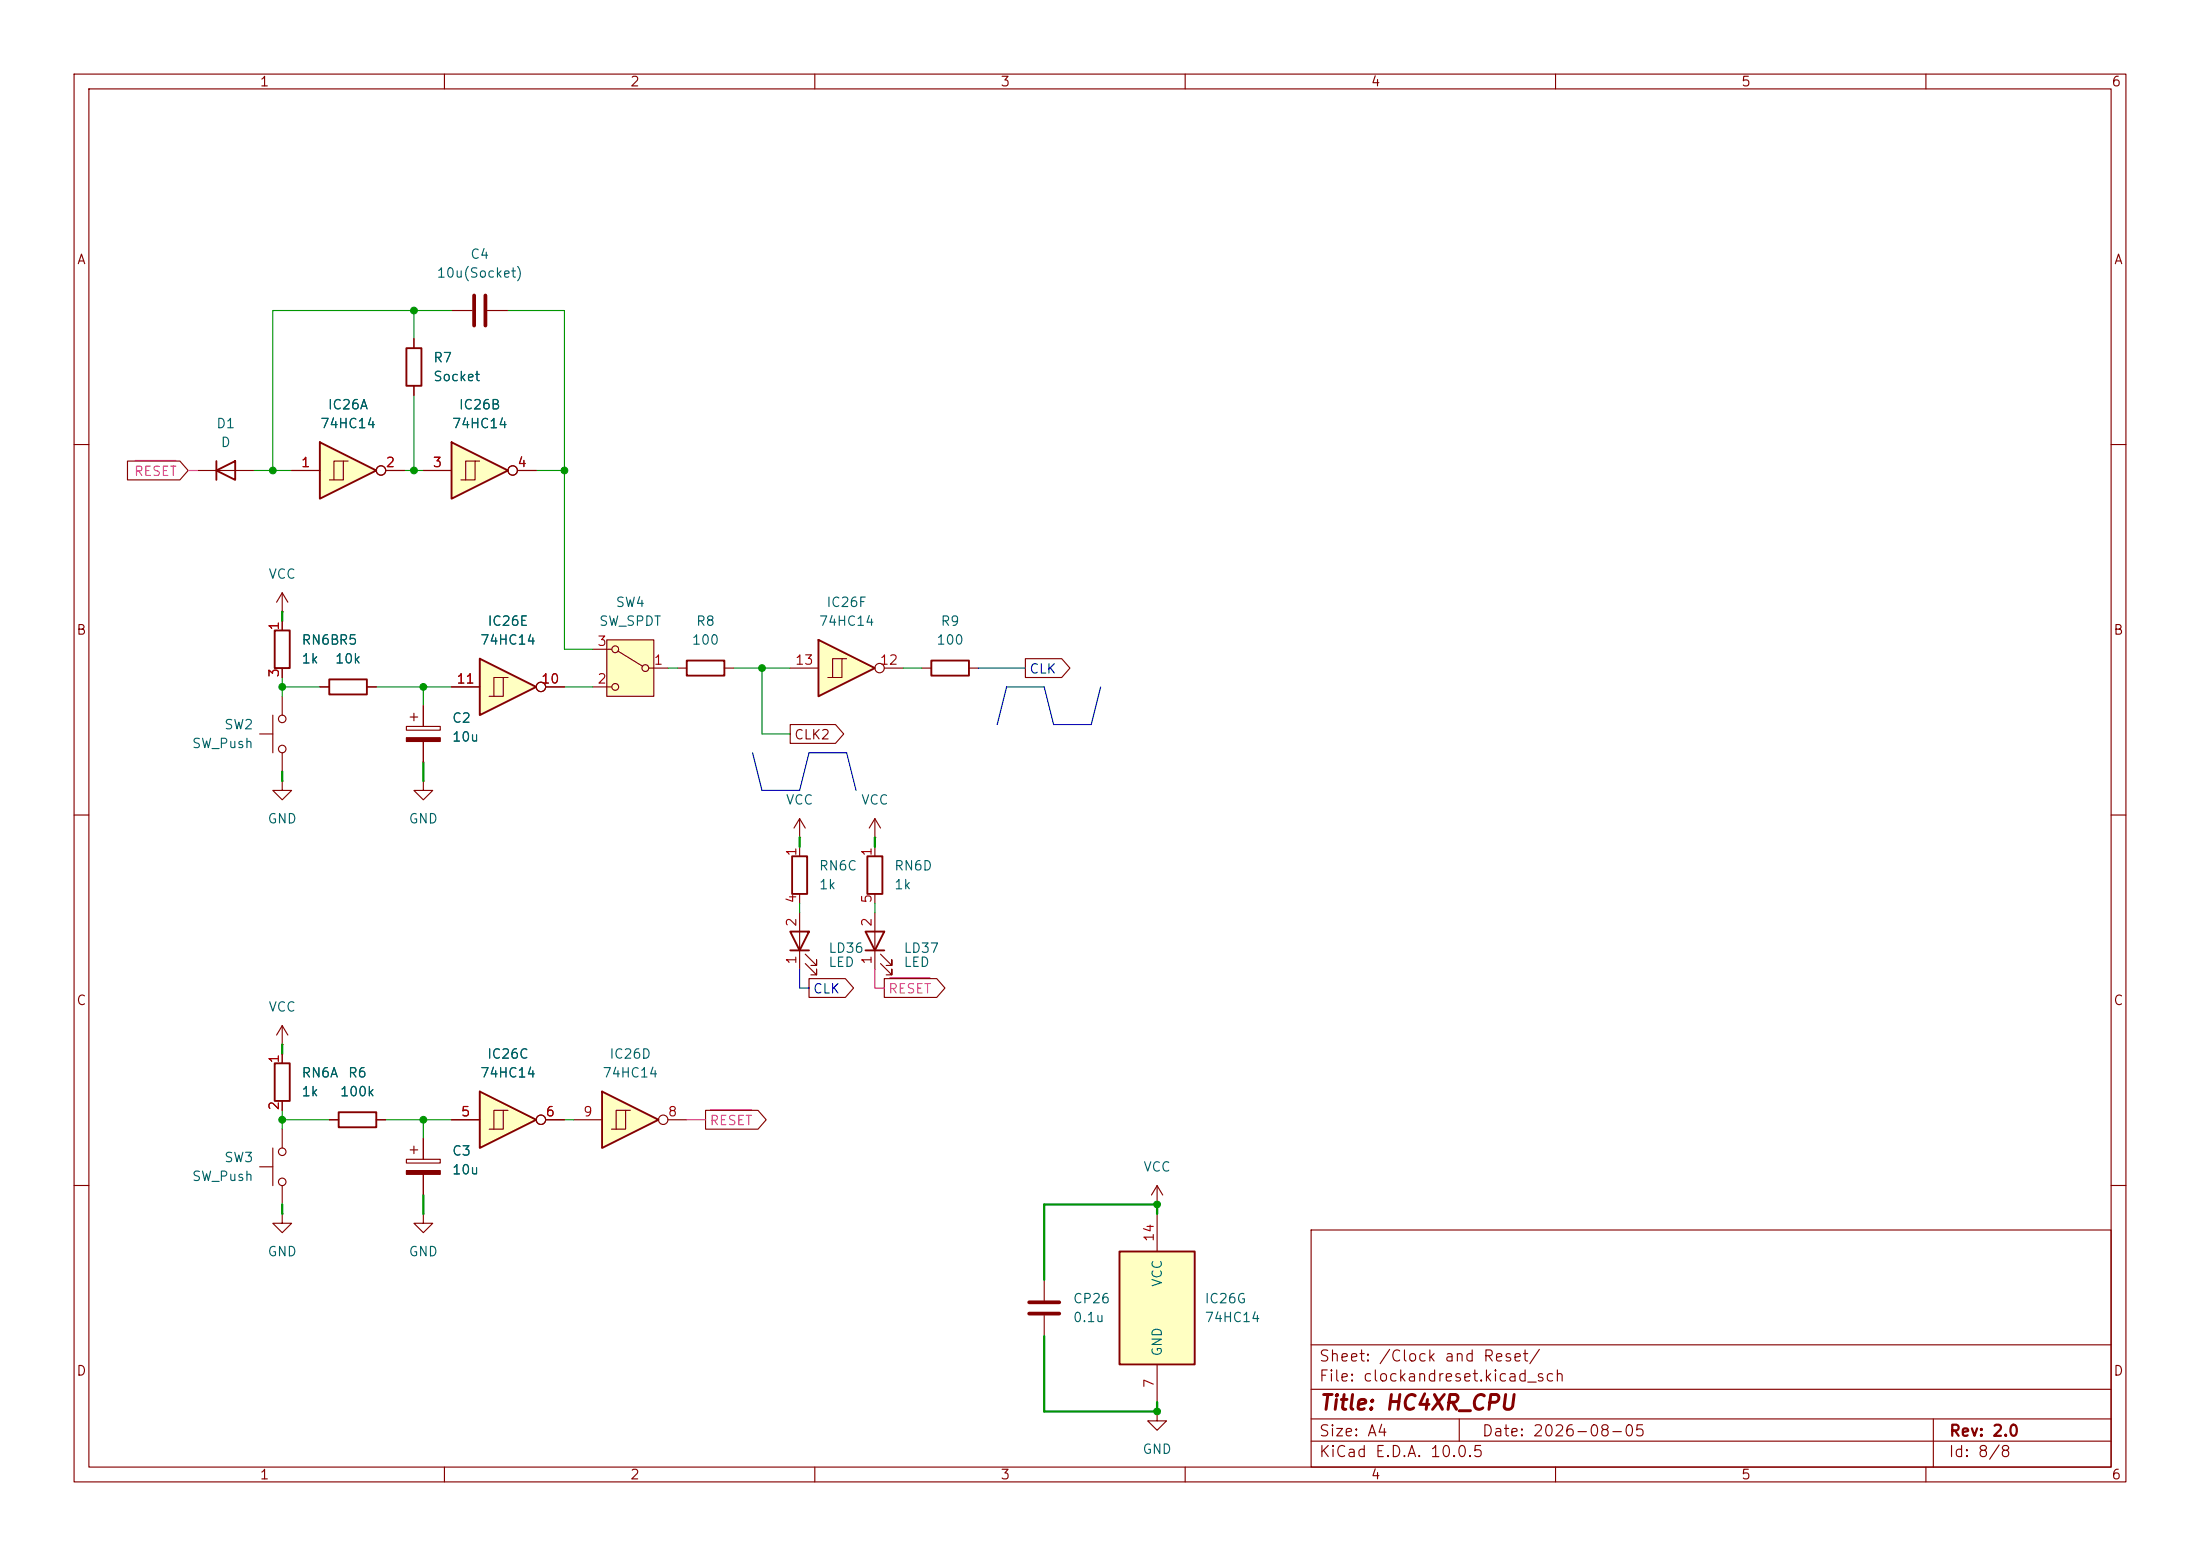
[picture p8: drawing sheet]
<svg xmlns="http://www.w3.org/2000/svg" width="297mm" height="210mm" viewBox="0 0 297 210" stroke-linecap="round" stroke-linejoin="round" font-family="sans-serif">
<g fill="none" stroke="#840000" stroke-width=".15">
<path d="M10 10h277v190h-277zM12 12h273v186h-273zM60 10v2M110 10v2M160 10v2M210 10v2M260 10v2M10 60h2M285 60h2M38.1 82.6h.1M38.1 80l-.8 1.3M38.1 80l.8 1.3"/>
<path d="M38.1 80v2.6M10 110h2M285 110h2M10 160h2M177 166h108v32h-108zM285 160h2M60 198v2M110 198v2M160 198v2M177 194.5h108M177 191.5h108M177 187.5h108"/>
<path d="M177 181.5h108M197 191.5v3M210 198v2M260 198v2M261 191.5v6.5"/>
</g>
<path d="M43.2 59.7l7.6 3.8-7.6 3.8z" fill="#ffffc2"/>
<path d="M43.2 59.7l7.6 3.8-7.6 3.8z" fill="none" stroke="#840000" stroke-width=".25"/>
<g fill="none" stroke="#840000" stroke-width=".15">
<path d="M39.4 63.5h3.8M46.4 62.2h-1.3v2.6M47 62.2h-.6v2.6h-2M52.1 63.5h2.5M57.1 105.4v1.3h1.3l-1.3 1.3-1.2-1.3h1.2M57.1 105.4h.1M54.9 156.5h4.5v.5h-4.5zM55.4 155.2h1M55.9 154.7v1M57.1 153.7v2.8M57.1 158.5v2.8"/>
<circle cx="51.4" cy="63.5" r=".63"/>
</g>
<path d="M54.9 158h4.5v.5h-4.5z" fill="#840000" stroke="#840000" stroke-width=".15"/>
<path d="M110.5 86.4l7.6 3.8-7.6 3.8z" fill="#ffffc2"/>
<path d="M92.7 89.2h5.1v2h-5.1zM110.5 86.4l7.6 3.8-7.6 3.8zM125.7 89.2h5.1v2h-5.1z" fill="none" stroke="#840000" stroke-width=".25"/>
<g fill="none" stroke="#840000" stroke-width=".15">
<path d="M91.4 90.2h1.3M97.8 90.2h1.3M106.7 90.2h3.8M113.7 88.9h-1.3v2.5M114.3 88.9h-.6v2.5h-1.9M119.4 90.2h2.5M124.5 90.2h1.2M130.8 90.2h1.3M38.1 163.8v1.3h1.3l-1.3 1.3-1.3-1.3h1.3M38.1 163.8h.1"/>
<circle cx="118.7" cy="90.2" r=".63"/>
</g>
<path d="M81.9 86.4h6.4v7.6h-6.4z" fill="#ffffc2"/>
<g fill="none" stroke="#840000" stroke-width=".15">
<path d="M80 92.7h2.5M80 87.6h2.5M81.9 86.4h6.4v7.6h-6.4zM83.4 87.9l3.3 2M87.6 90.2h2.6M38.1 138.4v2.6M38.1 138.4l-.8 1.3M38.1 138.4l.8 1.3M118.1 123.2v7.6M118.9 130l1.5 1.6v-.8v.8h-.8M118.9 128.8l1.5 1.5v-.8v.8h-.8M38.1 141h.1"/>
<path d="M38.1 142.2v1.3M38.1 148.6v1.3M44.4 151.1h1.3M50.8 151.1h1.3M141 172.7v2.8M141 177.5v2.8M156.2 162.6h.1M156.2 160l-.8 1.3M156.2 160l.8 1.3M156.2 160v2.6"/>
<circle cx="83.1" cy="92.7" r=".46"/>
<circle cx="83.1" cy="87.6" r=".46"/>
<circle cx="87.1" cy="90.2" r=".46"/>
</g>
<path d="M116.8 125.7h2.6l-1.3 2.6zM116.8 128.3h2.6M37.1 143.5h2v5.1h-2zM45.7 150.1h5.1v2h-5.1z" fill="none" stroke="#840000" stroke-width=".25"/>
<path d="M138.9 175.8h4.1M138.9 177.3h4.1" fill="none" stroke="#840000" stroke-width=".51"/>
<path d="M151.1 168.9h10.2v15.3h-10.2z" fill="#ffffc2"/>
<path d="M37.1 85.1h2v5.1h-2zM44.4 91.7h5.1v2h-5.1zM106.9 115.6h2.1v5.1h-2.1zM117.1 115.6h2v5.1h-2zM151.1 168.9h10.2v15.3h-10.2z" fill="none" stroke="#840000" stroke-width=".25"/>
<g fill="none" stroke="#840000" stroke-width=".15">
<path d="M61 41.9h2.8M65.8 41.9h2.8M38.1 83.8v1.3M38.1 90.2v1.2M43.2 92.7h1.2M49.5 92.7h1.3M107.9 113h.1M107.9 110.5v2.5M107.9 114.3v1.3M107.9 110.5l-.7 1.3M107.9 110.5l.8 1.3M118.1 113h.1"/>
<path d="M118.1 110.5v2.5M118.1 114.3v1.3M118.1 110.5l-.8 1.3M118.1 110.5l.8 1.3M107.9 120.7v1.2M118.1 120.7v1.2M156.2 163.8v5.1M156.2 190.5v1.3h1.3l-1.3 1.2-1.3-1.2h1.3M156.2 190.5h.1M156.2 184.2v5"/>
</g>
<path d="M64 39.9v4M65.5 39.9v4" fill="none" stroke="#840000" stroke-width=".51"/>
<path d="M64.8 88.9l7.6 3.8-7.6 3.8z" fill="#ffffc2"/>
<path d="M54.9 47h2v5.1h-2zM29.2 63.5l2.5-1.3v2.6zM29.2 62.2v2.6M64.8 88.9l7.6 3.8-7.6 3.8zM106.7 125.7h2.5l-1.3 2.6zM106.7 128.3h2.5" fill="none" stroke="#840000" stroke-width=".25"/>
<g fill="none" stroke="#840000" stroke-width=".15">
<path d="M55.9 45.7v1.3M55.9 52.1v1.2M26.7 63.5h7.6M61 92.7h3.8M67.9 91.4h-1.2v2.6M68.6 91.4h-.7v2.6h-1.9M73.7 92.7h2.5M107.9 123.2v7.6M108.7 130l1.5 1.6v-.8v.8h-.7M108.7 128.8l1.5 1.5v-.8v.8h-.7"/>
<circle cx="73" cy="92.7" r=".63"/>
</g>
<path d="M61 59.7l7.6 3.8-7.6 3.8z" fill="#ffffc2"/>
<path d="M61 59.7l7.6 3.8-7.6 3.8z" fill="none" stroke="#840000" stroke-width=".25"/>
<g fill="none" stroke="#840000" stroke-width=".15">
<path d="M57.1 63.5h3.9M64.1 62.2h-1.2v2.6M64.8 62.2h-.7v2.6h-1.9M69.8 63.5h2.6"/>
<circle cx="69.2" cy="63.5" r=".63"/>
</g>
<path d="M81.3 147.3l7.6 3.8-7.6 3.8z" fill="#ffffc2"/>
<path d="M81.3 147.3l7.6 3.8-7.6 3.8z" fill="none" stroke="#840000" stroke-width=".25"/>
<g fill="none" stroke="#840000" stroke-width=".15">
<path d="M35.1 157.5h1.7M36.8 154.9v5.1M38.1 152.4v2.5M77.5 151.1h3.8M84.5 149.9h-1.3v2.5M85.1 149.9h-.6v2.5h-2M90.2 151.1h2.5M38.1 160v2.6M57.1 163.8v1.3h1.3l-1.3 1.3-1.2-1.3h1.2M57.1 163.8h.1"/>
<circle cx="38.1" cy="155.4" r=".51"/>
<circle cx="38.1" cy="159.5" r=".51"/>
<circle cx="89.5" cy="151.1" r=".63"/>
</g>
<path d="M64.8 147.3l7.6 3.8-7.6 3.8z" fill="#ffffc2"/>
<path d="M64.8 147.3l7.6 3.8-7.6 3.8z" fill="none" stroke="#840000" stroke-width=".25"/>
<g fill="none" stroke="#840000" stroke-width=".15">
<path d="M55.9 45.7v1.3M55.9 52.1v1.2M17.2 62.2h7.1l1.1 1.3-1.1 1.3h-7.1zM39.4 63.5h3.8M52.1 63.5h2.5M57.1 63.5h3.9M69.8 63.5h2.6M35.1 99.1h1.7M36.8 96.5v5.1M38.1 83.8v1.3M38.1 90.2v1.2M38.1 94v2.5"/>
<path d="M43.2 92.7h1.2M49.5 92.7h1.3M54.9 98h4.5v.6h-4.5zM55.4 96.8h1M55.9 96.3v1M57.1 95.3v2.7M61 92.7h3.8M73.7 92.7h2.5M106.7 97.8h6.1l1.1 1.3-1.1 1.2h-6.1zM138.4 88.9h4.9l1.1 1.3-1.1 1.2h-4.9zM38.1 105.4v1.3h1.3l-1.3 1.3-1.3-1.3h1.3M38.1 105.4h.1"/>
<path d="M38.1 101.6v2.5M57.1 100.1v2.8M109.2 132.1h4.9l1.1 1.3-1.1 1.2h-4.9zM119.4 132.1h7.1l1.1 1.3-1.1 1.2h-7.1zM38.1 142.2v1.3M38.1 148.6v1.3M44.4 151.1h1.3M50.8 151.1h1.3M57.1 153.7v2.8M57.1 158.5v2.8M61 151.1h3.8M67.9 149.9h-1.2v2.5"/>
<path d="M68.6 149.9h-.7v2.5h-1.9M73.7 151.1h2.5M95.2 149.9h7.1l1.1 1.2-1.1 1.3h-7.1z"/>
<circle cx="51.4" cy="63.5" r=".63"/>
<circle cx="69.2" cy="63.5" r=".63"/>
<circle cx="38.1" cy="97" r=".51"/>
<circle cx="73" cy="92.7" r=".63"/>
<circle cx="38.1" cy="101.1" r=".51"/>
<circle cx="73" cy="151.1" r=".63"/>
</g>
<path d="M54.9 99.6h4.5v.5h-4.5z" fill="#840000" stroke="#840000" stroke-width=".15"/>
<path d="M18.3 62.1h5.4M25.4 63.5h1.3M118.1 130.8v2.6h1.3M120.1 132h5.5M92.7 151.1h2.5M96 149.8h5.4" fill="none" stroke="#ff00d1" stroke-width=".15"/>
<path d="M132.1 90.2h6.3M148.6 92.7l-1.3 5.1h-5.1l-1.2-5.1h-5.1l-1.3 5.1M101.6 101.6l1.3 5.1h5l1.3-5.1h5.1l1.3 5.1M107.9 130.8v2.6h1.3" fill="none" stroke="#0000c2" stroke-width=".15"/>
<g fill="none" stroke="#009600" stroke-width=".15">
<path d="M55.9 41.9v3.8M55.9 53.3v10.2M61 41.9h-24.2v21.6M68.6 41.9h7.6v45.7h3.8M34.3 63.5h5.1M54.6 63.5h2.5M72.4 63.5h3.8M38.1 91.4v2.6M38.1 92.7h5.1M50.8 92.7h10.2M57.1 92.7v2.6M76.2 92.7h3.8"/>
<path d="M90.2 90.2h1.2M99.1 90.2h7.6M102.9 90.2v8.9h3.8M121.9 90.2h2.6M107.9 121.9v1.3M118.1 121.9v1.3M38.1 151.1h6.3M38.1 149.9v2.5M52.1 151.1h8.9M57.1 151.1v2.6M76.2 151.1h1.3"/>
</g>
<path d="M38.1 82.6v1.2M38.1 104.1v1.3M57.1 102.9v2.5M107.9 113v1.3M118.1 113v1.3M38.1 141v1.2M38.1 162.6v1.2M57.1 161.3v2.5M156.2 163.8v-1.2h-15.2v10.1M141 180.3v10.2h15.2v-1.3" fill="none" stroke="#009600" stroke-width=".3"/>
<g fill="#009600" stroke="#009600" stroke-width=".14">
<circle cx="102.9" cy="90.2" r=".46"/>
<circle cx="55.9" cy="63.5" r=".46"/>
<circle cx="76.2" cy="63.5" r=".46"/>
<circle cx="55.9" cy="41.9" r=".46"/>
<circle cx="36.8" cy="63.5" r=".46"/>
<circle cx="38.1" cy="151.1" r=".46"/>
<circle cx="57.1" cy="151.1" r=".46"/>
<circle cx="38.1" cy="92.7" r=".46"/>
<circle cx="57.1" cy="92.7" r=".46"/>
<circle cx="156.2" cy="162.6" r=".46"/>
<circle cx="156.2" cy="190.5" r=".46"/>
</g>
<text font-size="2" fill="#840000" x="178" y="190.8">Title: HC4XR_CPU</text>
<g font-size="1.5" fill="#840000">
<text x="178" y="184.1">Sheet: /Clock and Reset/</text>
<text x="178" y="186.8">File: clockandreset.kicad_sch</text>
<text x="178" y="197">KiCad E.D.A. 10.0.5</text>
<text x="178" y="194.2">Size: A4</text>
<text x="200" y="194.2">Date: 2026-08-05</text>
<text x="263" y="197">Id: 8/8</text>
<text x="263" y="194.2">Rev: 2.0</text>
</g>
<g font-size="1.3" fill="#840000">
<text x="35" y="12">1</text>
<text x="85" y="12">2</text>
<text x="135" y="12">3</text>
<text x="185" y="12">4</text>
<text x="235" y="12">5</text>
<text x="285" y="12">6</text>
<text x="10.3" y="36">A</text>
<text x="285.3" y="36">A</text>
<text x="10.2" y="86">B</text>
<text x="285.2" y="86">B</text>
<text x="107.1" y="100.1">CLK2</text>
<text x="10.2" y="136">C</text>
<text x="285.2" y="136">C</text>
<text x="10.2" y="186">D</text>
<text x="285.2" y="186">D</text>
<text x="35" y="200">1</text>
<text x="85" y="200">2</text>
<text x="135" y="200">3</text>
<text x="185" y="200">4</text>
<text x="235" y="200">5</text>
<text x="285" y="200">6</text>
</g>
<g font-size="1.3" fill="#006464">
<text x="63.4" y="35.3">C4</text>
<text x="58.9" y="37.8">10u(Socket)</text>
<text x="58.4" y="49.2">R7</text>
<text x="58.4" y="51.8">Socket</text>
<text x="29.1" y="58.1">D1</text>
<text x="43.1" y="58.1">74HC14</text>
<text x="44.2" y="55.6">IC26A</text>
<text x="60.9" y="58.1">74HC14</text>
<text x="61.9" y="55.6">IC26B</text>
<text x="29.7" y="60.7">D</text>
<text x="36.2" y="78.4">VCC</text>
<text x="83" y="82.2">SW4</text>
<text x="111.5" y="82.2">IC26F</text>
<text x="40.6" y="87.3">RN6BR5</text>
<text x="40.6" y="89.9">1k</text>
<text x="45.1" y="89.9">10k</text>
<text x="64.7" y="87.3">74HC14</text>
<text x="65.7" y="84.8">IC26E</text>
<text x="80.8" y="84.8">SW_SPDT</text>
<text x="93.3" y="87.3">100</text>
<text x="93.9" y="84.8">R8</text>
<text x="110.5" y="84.8">74HC14</text>
<text x="126.3" y="87.3">100</text>
<text x="126.9" y="84.8">R9</text>
<text x="25.8" y="101.3">SW_Push</text>
<text x="30.2" y="98.8">SW2</text>
<text x="60.9" y="97.9">C2</text>
<text x="60.9" y="100.4">10u</text>
<text x="36" y="111.5">GND</text>
<text x="55.1" y="111.5">GND</text>
<text x="106" y="108.9">VCC</text>
<text x="116.2" y="108.9">VCC</text>
<text x="110.5" y="117.8">RN6C</text>
<text x="120.6" y="117.8">RN6D</text>
<text x="110.5" y="120.3">1k</text>
<text x="120.6" y="120.3">1k</text>
<text x="111.7" y="128.9">LD36</text>
<text x="111.7" y="130.8">LED</text>
<text x="121.9" y="128.9">LD37</text>
<text x="121.9" y="130.8">LED</text>
<text x="36.2" y="136.9">VCC</text>
<text x="65.7" y="143.2">IC26C</text>
<text x="82.2" y="143.2">IC26D</text>
<text x="40.6" y="145.7">RN6A</text>
<text x="40.6" y="148.3">1k</text>
<text x="45.8" y="148.3">100k</text>
<text x="46.9" y="145.7">R6</text>
<text x="64.7" y="145.7">74HC14</text>
<text x="81.2" y="145.7">74HC14</text>
<text x="25.8" y="159.7">SW_Push</text>
<text x="30.2" y="157.2">SW3</text>
<text x="60.9" y="156.3">C3</text>
<text x="60.9" y="158.8">10u</text>
<text x="154.3" y="158.4">VCC</text>
<text x="36" y="169.9">GND</text>
<text x="55.1" y="169.9">GND</text>
<text x="157.2" y="173.8" transform="rotate(-90 157.2 173.8)">VCC</text>
<text x="144.8" y="176.2">CP26</text>
<text x="144.8" y="178.8">0.1u</text>
<text x="162.5" y="176.2">IC26G</text>
<text x="162.5" y="178.8">74HC14</text>
<text x="157.2" y="183.2" transform="rotate(-90 157.2 183.2)">GND</text>
<text x="154.1" y="196.5">GND</text>
</g>
<g font-size="1.3" fill="#ff00d1">
<text x="18" y="64.6">RESET</text>
<text x="119.8" y="134.4">RESET</text>
<text x="95.7" y="152.2">RESET</text>
</g>
<g font-size="1.3" fill="#a90000">
<text x="40.5" y="63.4">1</text>
<text x="52" y="63.4">2</text>
<text x="58.3" y="63.4">3</text>
<text x="69.8" y="63.4">4</text>
<text x="38" y="85.2" transform="rotate(-90 38 85.2)">1</text>
<text x="80.5" y="87.5">3</text>
<text x="38" y="91.5" transform="rotate(-90 38 91.5)">3</text>
<text x="61.5" y="92.6">11</text>
<text x="73" y="92.6">10</text>
<text x="80.5" y="92.6">2</text>
<text x="88.2" y="90">1</text>
<text x="107.2" y="90">13</text>
<text x="118.7" y="90">12</text>
<text x="107.8" y="115.7" transform="rotate(-90 107.8 115.7)">1</text>
<text x="118" y="115.7" transform="rotate(-90 118 115.7)">1</text>
<text x="107.8" y="125.2" transform="rotate(-90 107.8 125.2)">2</text>
<text x="107.8" y="122" transform="rotate(-90 107.8 122)">4</text>
<text x="118" y="125.2" transform="rotate(-90 118 125.2)">2</text>
<text x="118" y="122" transform="rotate(-90 118 122)">5</text>
<text x="107.8" y="130.3" transform="rotate(-90 107.8 130.3)">1</text>
<text x="118" y="130.3" transform="rotate(-90 118 130.3)">1</text>
<text x="38" y="143.6" transform="rotate(-90 38 143.6)">1</text>
<text x="38" y="150" transform="rotate(-90 38 150)">2</text>
<text x="62.1" y="151">5</text>
<text x="73.6" y="151">6</text>
<text x="78.6" y="151">9</text>
<text x="90.1" y="151">8</text>
<text x="156.1" y="167.7" transform="rotate(-90 156.1 167.7)">14</text>
<text x="156.1" y="187.4" transform="rotate(-90 156.1 187.4)">7</text>
</g>
<g font-size="1.3" fill="#0000c2">
<text x="138.9" y="91.2">CLK</text>
<text x="109.7" y="134.4">CLK</text>
</g>
</svg>
